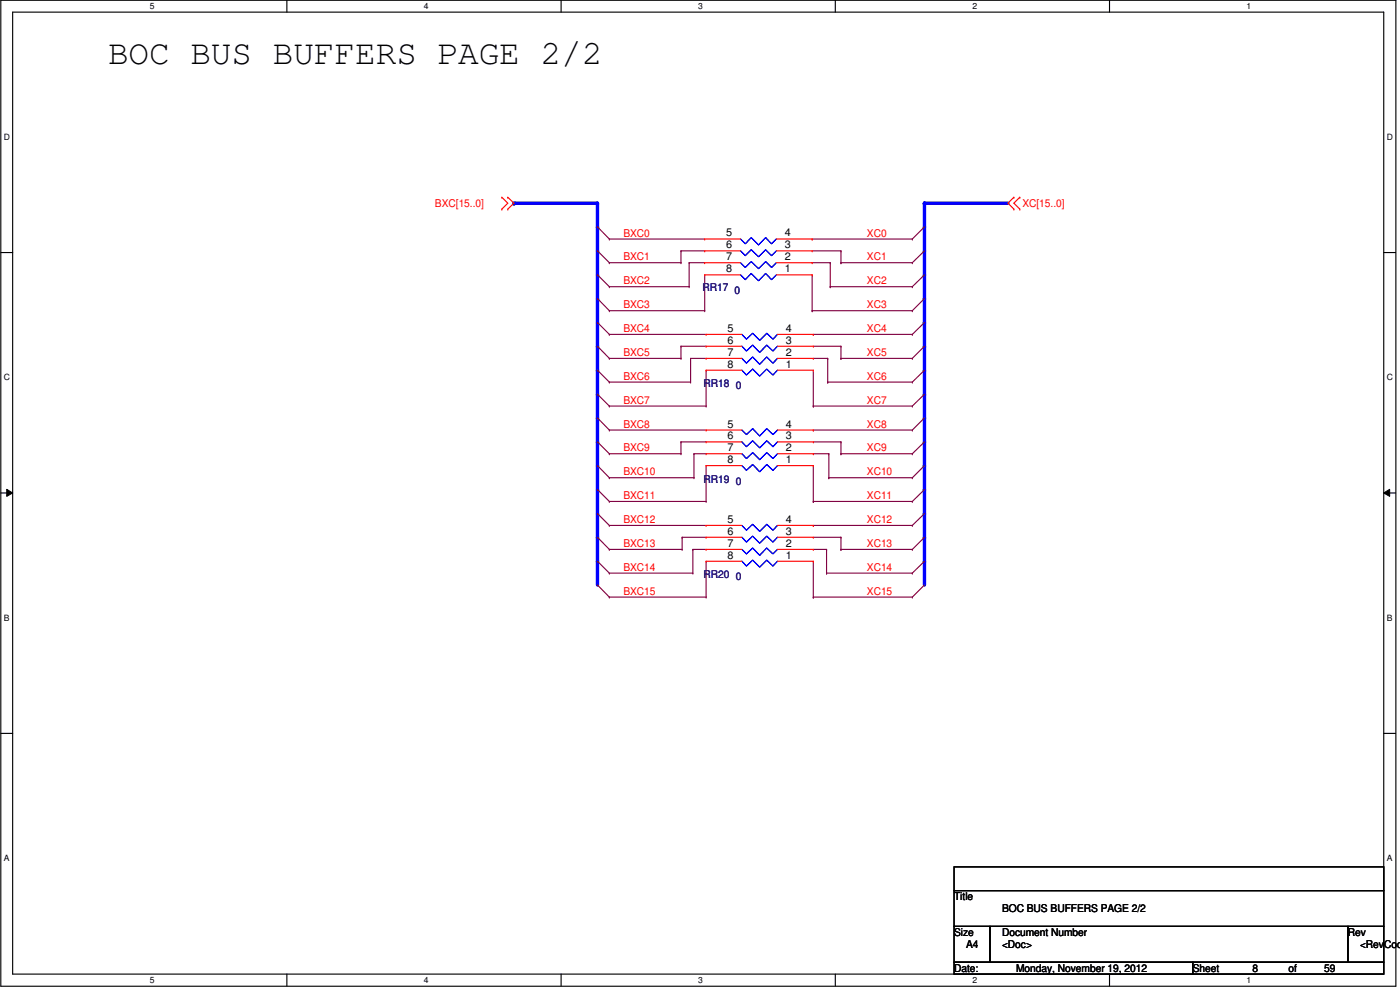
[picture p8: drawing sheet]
<svg xmlns="http://www.w3.org/2000/svg" width="420mm" height="297mm" viewBox="0 0 420 297" stroke-linecap="round" stroke-linejoin="round" font-family="sans-serif">
<path d="M.2 .1h418.7v295.8h-418.7zM3.8 3.6h411.5v288.7h-411.5z" fill="none" stroke="#000" stroke-width=".34"/>
<g fill="#fff">
<path d="M44.9 .4h1.4v2.8h-1.4z"/>
<path d="M44.9 292.6h1.4v2.8h-1.4z"/>
</g>
<path d="M86.1 .1v3.5M86.1 292.3v3.5" fill="none" stroke="#000" stroke-width=".34"/>
<g fill="#fff">
<path d="M127.2 .4h1.4v2.8h-1.4z"/>
<path d="M127.2 292.6h1.4v2.8h-1.4z"/>
</g>
<path d="M168.4 .1v3.5M168.4 292.3v3.5" fill="none" stroke="#000" stroke-width=".34"/>
<g fill="#fff">
<path d="M209.5 .4h1.4v2.8h-1.4z"/>
<path d="M209.5 292.6h1.4v2.8h-1.4z"/>
</g>
<path d="M250.7 .1v3.5M250.7 292.3v3.5" fill="none" stroke="#000" stroke-width=".34"/>
<g fill="#fff">
<path d="M291.8 .4h1.4v2.8h-1.4z"/>
<path d="M291.8 292.6h1.4v2.8h-1.4z"/>
</g>
<path d="M333 .1v3.5M333 292.3v3.5" fill="none" stroke="#000" stroke-width=".34"/>
<g fill="#fff">
<path d="M374.1 .4h1.4v2.8h-1.4z"/>
<path d="M374.1 292.6h1.4v2.8h-1.4z"/>
<path d="M1.2 39.7h1.8v2.8h-1.8z"/>
<path d="M416.2 39.7h1.8v2.8h-1.8z"/>
<path d="M1.2 111.8h1.8v2.8h-1.8z"/>
<path d="M416.2 111.8h1.8v2.8h-1.8z"/>
</g>
<path d="M.2 75.8h3.6M415.3 75.8h3.5" fill="none" stroke="#000" stroke-width=".34"/>
<g fill="#fff">
<path d="M1.2 184h1.6v2.8h-1.6z"/>
<path d="M416.2 184h1.6v2.8h-1.6z"/>
</g>
<path d="M.2 147.9h3.6M415.3 147.9h3.5" fill="none" stroke="#000" stroke-width=".34"/>
<path d="M2 146.8l1.8 1.1-1.8 1zM415.3 147.9l1.8-1.1v2.1z" fill="#000"/>
<path d="M2 146.8l1.8 1.1-1.8 1zM415.3 147.9l1.8-1.1v2.1z" fill="none" stroke="#000" stroke-width=".3"/>
<g fill="#fff">
<path d="M1.2 256.1h1.6v2.8h-1.6z"/>
<path d="M416.2 256.1h1.6v2.8h-1.6z"/>
</g>
<path d="M.2 220h3.6M415.3 220h3.5" fill="none" stroke="#000" stroke-width=".34"/>
<path d="M182.9 114.6h24.4" fill="none" stroke="#800040" stroke-width=".34"/>
<circle cx="182.9" cy="114.6" r=".17" fill="#800040"/>
<path d="M182.9 71.7h28.6" fill="none" stroke="#800040" stroke-width=".34"/>
<circle cx="182.9" cy="71.7" r=".17" fill="#800040"/>
<path d="M182.9 86h23.9" fill="none" stroke="#800040" stroke-width=".34"/>
<circle cx="182.9" cy="86" r=".17" fill="#800040"/>
<path d="M182.9 78.8h21.5" fill="none" stroke="#800040" stroke-width=".34"/>
<circle cx="182.9" cy="78.8" r=".17" fill="#800040"/>
<path d="M182.9 107.5h21.5" fill="none" stroke="#800040" stroke-width=".34"/>
<circle cx="182.9" cy="107.5" r=".17" fill="#800040"/>
<path d="M182.9 100.3h29" fill="none" stroke="#800040" stroke-width=".34"/>
<circle cx="182.9" cy="100.3" r=".17" fill="#800040"/>
<path d="M182.9 93.2h28.6" fill="none" stroke="#800040" stroke-width=".34"/>
<circle cx="182.9" cy="93.2" r=".17" fill="#800040"/>
<path d="M182.9 129h29" fill="none" stroke="#800040" stroke-width=".34"/>
<circle cx="182.9" cy="129" r=".17" fill="#800040"/>
<path d="M182.9 121.8h29" fill="none" stroke="#800040" stroke-width=".34"/>
<circle cx="182.9" cy="121.8" r=".17" fill="#800040"/>
<path d="M182.9 143.3h25.4" fill="none" stroke="#800040" stroke-width=".34"/>
<circle cx="182.9" cy="143.3" r=".17" fill="#800040"/>
<path d="M182.9 136.1h21.5" fill="none" stroke="#800040" stroke-width=".34"/>
<circle cx="182.9" cy="136.1" r=".17" fill="#800040"/>
<path d="M182.9 164.8h21.8" fill="none" stroke="#800040" stroke-width=".34"/>
<circle cx="182.9" cy="164.8" r=".17" fill="#800040"/>
<path d="M182.9 157.6h29" fill="none" stroke="#800040" stroke-width=".34"/>
<circle cx="182.9" cy="157.6" r=".17" fill="#800040"/>
<path d="M182.9 150.5h29" fill="none" stroke="#800040" stroke-width=".34"/>
<circle cx="182.9" cy="150.5" r=".17" fill="#800040"/>
<path d="M182.9 179.2h29" fill="none" stroke="#800040" stroke-width=".34"/>
<circle cx="182.9" cy="179.2" r=".17" fill="#800040"/>
<path d="M182.9 172h25" fill="none" stroke="#800040" stroke-width=".34"/>
<circle cx="182.9" cy="172" r=".17" fill="#800040"/>
<path d="M243.7 71.7h30.1" fill="none" stroke="#800040" stroke-width=".34"/>
<circle cx="243.7" cy="71.7" r=".17" fill="#800040"/>
<path d="M249.2 86h24.6" fill="none" stroke="#800040" stroke-width=".34"/>
<circle cx="249.2" cy="86" r=".17" fill="#800040"/>
<path d="M252.4 78.8h21.4" fill="none" stroke="#800040" stroke-width=".34"/>
<circle cx="252.4" cy="78.8" r=".17" fill="#800040"/>
<path d="M252.4 107.5h21.4" fill="none" stroke="#800040" stroke-width=".34"/>
<circle cx="252.4" cy="107.5" r=".17" fill="#800040"/>
<path d="M244.1 100.3h29.7" fill="none" stroke="#800040" stroke-width=".34"/>
<circle cx="244.1" cy="100.3" r=".17" fill="#800040"/>
<path d="M243.7 93.2h30.1" fill="none" stroke="#800040" stroke-width=".34"/>
<circle cx="243.7" cy="93.2" r=".17" fill="#800040"/>
<path d="M244.1 129h29.7" fill="none" stroke="#800040" stroke-width=".34"/>
<circle cx="244.1" cy="129" r=".17" fill="#800040"/>
<path d="M244.1 121.8h29.7" fill="none" stroke="#800040" stroke-width=".34"/>
<circle cx="244.1" cy="121.8" r=".17" fill="#800040"/>
<path d="M248.4 114.6h25.4" fill="none" stroke="#800040" stroke-width=".34"/>
<circle cx="248.4" cy="114.6" r=".17" fill="#800040"/>
<path d="M248.7 143.3h25.1" fill="none" stroke="#800040" stroke-width=".34"/>
<circle cx="248.7" cy="143.3" r=".17" fill="#800040"/>
<path d="M252.4 136.1h21.4" fill="none" stroke="#800040" stroke-width=".34"/>
<circle cx="252.4" cy="136.1" r=".17" fill="#800040"/>
<path d="M252.4 164.8h21.4" fill="none" stroke="#800040" stroke-width=".34"/>
<circle cx="252.4" cy="164.8" r=".17" fill="#800040"/>
<path d="M244.1 157.6h29.7" fill="none" stroke="#800040" stroke-width=".34"/>
<circle cx="244.1" cy="157.6" r=".17" fill="#800040"/>
<path d="M244.1 150.5h29.7" fill="none" stroke="#800040" stroke-width=".34"/>
<circle cx="244.1" cy="150.5" r=".17" fill="#800040"/>
<path d="M179.3 61v7.1" fill="none" stroke="#00f" stroke-width="1"/>
<circle cx="179.3" cy="61" r=".51" fill="#00f"/>
<path d="M244.1 179.2h29.7" fill="none" stroke="#800040" stroke-width=".34"/>
<circle cx="244.1" cy="179.2" r=".17" fill="#800040"/>
<path d="M248.1 172h25.7" fill="none" stroke="#800040" stroke-width=".34"/>
<circle cx="248.1" cy="172" r=".17" fill="#800040"/>
<path d="M179.3 82.5v7.1" fill="none" stroke="#00f" stroke-width="1"/>
<circle cx="179.3" cy="82.5" r=".51" fill="#00f"/>
<path d="M179.3 75.3v7.2" fill="none" stroke="#00f" stroke-width="1"/>
<circle cx="179.3" cy="75.3" r=".51" fill="#00f"/>
<path d="M179.3 68.1v7.2" fill="none" stroke="#00f" stroke-width="1"/>
<circle cx="179.3" cy="68.1" r=".51" fill="#00f"/>
<path d="M179.3 96.8v7.1" fill="none" stroke="#00f" stroke-width="1"/>
<circle cx="179.3" cy="96.8" r=".51" fill="#00f"/>
<path d="M179.3 89.6v7.2" fill="none" stroke="#00f" stroke-width="1"/>
<circle cx="179.3" cy="89.6" r=".51" fill="#00f"/>
<path d="M179.3 118.3v7.1" fill="none" stroke="#00f" stroke-width="1"/>
<circle cx="179.3" cy="118.3" r=".51" fill="#00f"/>
<path d="M179.3 111.1v7.2" fill="none" stroke="#00f" stroke-width="1"/>
<circle cx="179.3" cy="111.1" r=".51" fill="#00f"/>
<path d="M179.3 103.9v7.2" fill="none" stroke="#00f" stroke-width="1"/>
<circle cx="179.3" cy="103.9" r=".51" fill="#00f"/>
<path d="M179.3 132.6v7.1" fill="none" stroke="#00f" stroke-width="1"/>
<circle cx="179.3" cy="132.6" r=".51" fill="#00f"/>
<path d="M179.3 125.4v7.2" fill="none" stroke="#00f" stroke-width="1"/>
<circle cx="179.3" cy="125.4" r=".51" fill="#00f"/>
<path d="M179.3 154.1v7.1" fill="none" stroke="#00f" stroke-width="1"/>
<circle cx="179.3" cy="154.1" r=".51" fill="#00f"/>
<path d="M179.3 146.9v7.2" fill="none" stroke="#00f" stroke-width="1"/>
<circle cx="179.3" cy="146.9" r=".51" fill="#00f"/>
<path d="M179.3 139.7v7.2" fill="none" stroke="#00f" stroke-width="1"/>
<circle cx="179.3" cy="139.7" r=".51" fill="#00f"/>
<path d="M179.3 168.4v7.1" fill="none" stroke="#00f" stroke-width="1"/>
<circle cx="179.3" cy="168.4" r=".51" fill="#00f"/>
<path d="M179.3 161.2v7.2" fill="none" stroke="#00f" stroke-width="1"/>
<circle cx="179.3" cy="161.2" r=".51" fill="#00f"/>
<path d="M154.3 61h25" fill="none" stroke="#00f" stroke-width="1"/>
<circle cx="154.3" cy="61" r=".51" fill="#00f"/>
<path d="M277.4 61h25.1" fill="none" stroke="#00f" stroke-width="1"/>
<circle cx="277.4" cy="61" r=".51" fill="#00f"/>
<path d="M277.4 75.3v7.2" fill="none" stroke="#00f" stroke-width="1"/>
<circle cx="277.4" cy="75.3" r=".51" fill="#00f"/>
<path d="M277.4 68.1v7.2" fill="none" stroke="#00f" stroke-width="1"/>
<circle cx="277.4" cy="68.1" r=".51" fill="#00f"/>
<path d="M277.4 61v7.1" fill="none" stroke="#00f" stroke-width="1"/>
<circle cx="277.4" cy="61" r=".51" fill="#00f"/>
<path d="M277.4 96.8v7.1" fill="none" stroke="#00f" stroke-width="1"/>
<circle cx="277.4" cy="96.8" r=".51" fill="#00f"/>
<path d="M277.4 89.6v7.2" fill="none" stroke="#00f" stroke-width="1"/>
<circle cx="277.4" cy="89.6" r=".51" fill="#00f"/>
<path d="M277.4 82.5v7.1" fill="none" stroke="#00f" stroke-width="1"/>
<circle cx="277.4" cy="82.5" r=".51" fill="#00f"/>
<path d="M277.4 111.1v7.2" fill="none" stroke="#00f" stroke-width="1"/>
<circle cx="277.4" cy="111.1" r=".51" fill="#00f"/>
<path d="M277.4 103.9v7.2" fill="none" stroke="#00f" stroke-width="1"/>
<circle cx="277.4" cy="103.9" r=".51" fill="#00f"/>
<path d="M277.4 132.6v7.1" fill="none" stroke="#00f" stroke-width="1"/>
<circle cx="277.4" cy="132.6" r=".51" fill="#00f"/>
<path d="M277.4 125.4v7.2" fill="none" stroke="#00f" stroke-width="1"/>
<circle cx="277.4" cy="125.4" r=".51" fill="#00f"/>
<path d="M277.4 118.3v7.1" fill="none" stroke="#00f" stroke-width="1"/>
<circle cx="277.4" cy="118.3" r=".51" fill="#00f"/>
<path d="M277.4 146.9v7.2" fill="none" stroke="#00f" stroke-width="1"/>
<circle cx="277.4" cy="146.9" r=".51" fill="#00f"/>
<path d="M277.4 139.7v7.2" fill="none" stroke="#00f" stroke-width="1"/>
<circle cx="277.4" cy="139.7" r=".51" fill="#00f"/>
<path d="M277.4 168.4v7.1" fill="none" stroke="#00f" stroke-width="1"/>
<circle cx="277.4" cy="168.4" r=".51" fill="#00f"/>
<path d="M277.4 161.2v7.2" fill="none" stroke="#00f" stroke-width="1"/>
<circle cx="277.4" cy="161.2" r=".51" fill="#00f"/>
<path d="M277.4 154.1v7.1" fill="none" stroke="#00f" stroke-width="1"/>
<circle cx="277.4" cy="154.1" r=".51" fill="#00f"/>
<path d="M204.4 75.3h7.1" fill="none" stroke="#800040" stroke-width=".34"/>
<circle cx="204.4" cy="75.3" r=".17" fill="#800040"/>
<path d="M204.4 75.3v3.5" fill="none" stroke="#800040" stroke-width=".34"/>
<circle cx="204.4" cy="78.8" r=".17" fill="#800040"/>
<path d="M206.8 78.8h4.7" fill="none" stroke="#800040" stroke-width=".34"/>
<circle cx="206.8" cy="78.8" r=".17" fill="#800040"/>
<path d="M206.8 78.8v7.2" fill="none" stroke="#800040" stroke-width=".34"/>
<circle cx="206.8" cy="86" r=".17" fill="#800040"/>
<path d="M211.5 82.5v10.7" fill="none" stroke="#800040" stroke-width=".34"/>
<circle cx="211.5" cy="93.2" r=".17" fill="#800040"/>
<path d="M243.7 75.3h8.7" fill="none" stroke="#800040" stroke-width=".34"/>
<circle cx="252.4" cy="75.3" r=".17" fill="#800040"/>
<path d="M252.4 75.3v3.5" fill="none" stroke="#800040" stroke-width=".34"/>
<circle cx="252.4" cy="78.8" r=".17" fill="#800040"/>
<path d="M243.7 78.8h5.5" fill="none" stroke="#800040" stroke-width=".34"/>
<circle cx="249.2" cy="78.8" r=".17" fill="#800040"/>
<path d="M249.2 78.8v7.2" fill="none" stroke="#800040" stroke-width=".34"/>
<circle cx="249.2" cy="86" r=".17" fill="#800040"/>
<path d="M243.7 82.5v10.7" fill="none" stroke="#800040" stroke-width=".34"/>
<circle cx="243.7" cy="93.2" r=".17" fill="#800040"/>
<path d="M204.4 103.9h7.5" fill="none" stroke="#800040" stroke-width=".34"/>
<circle cx="204.4" cy="103.9" r=".17" fill="#800040"/>
<path d="M204.4 103.9v3.6" fill="none" stroke="#800040" stroke-width=".34"/>
<circle cx="204.4" cy="107.5" r=".17" fill="#800040"/>
<path d="M207.3 107.5h4.6" fill="none" stroke="#800040" stroke-width=".34"/>
<circle cx="207.3" cy="107.5" r=".17" fill="#800040"/>
<path d="M207.3 107.5v7.1" fill="none" stroke="#800040" stroke-width=".34"/>
<circle cx="207.3" cy="114.6" r=".17" fill="#800040"/>
<path d="M211.9 111.1v10.7" fill="none" stroke="#800040" stroke-width=".34"/>
<circle cx="211.9" cy="121.8" r=".17" fill="#800040"/>
<path d="M244.1 103.9h8.3" fill="none" stroke="#800040" stroke-width=".34"/>
<circle cx="252.4" cy="103.9" r=".17" fill="#800040"/>
<path d="M252.4 103.9v3.6" fill="none" stroke="#800040" stroke-width=".34"/>
<circle cx="252.4" cy="107.5" r=".17" fill="#800040"/>
<path d="M244.1 107.5h4.3" fill="none" stroke="#800040" stroke-width=".34"/>
<circle cx="248.4" cy="107.5" r=".17" fill="#800040"/>
<path d="M248.4 107.5v7.1" fill="none" stroke="#800040" stroke-width=".34"/>
<circle cx="248.4" cy="114.6" r=".17" fill="#800040"/>
<path d="M244.1 111.1v10.7" fill="none" stroke="#800040" stroke-width=".34"/>
<circle cx="244.1" cy="121.8" r=".17" fill="#800040"/>
<path d="M204.4 132.6h7.5" fill="none" stroke="#800040" stroke-width=".34"/>
<circle cx="204.4" cy="132.6" r=".17" fill="#800040"/>
<path d="M204.4 132.6v3.5" fill="none" stroke="#800040" stroke-width=".34"/>
<circle cx="204.4" cy="136.1" r=".17" fill="#800040"/>
<path d="M244.1 132.6h8.3" fill="none" stroke="#800040" stroke-width=".34"/>
<circle cx="252.4" cy="132.6" r=".17" fill="#800040"/>
<path d="M252.4 132.6v3.5" fill="none" stroke="#800040" stroke-width=".34"/>
<circle cx="252.4" cy="136.1" r=".17" fill="#800040"/>
<path d="M208.3 136.1h3.6" fill="none" stroke="#800040" stroke-width=".34"/>
<circle cx="208.3" cy="136.1" r=".17" fill="#800040"/>
<path d="M208.3 136.1v7.2" fill="none" stroke="#800040" stroke-width=".34"/>
<circle cx="208.3" cy="143.3" r=".17" fill="#800040"/>
<path d="M244.1 136.1h4.6" fill="none" stroke="#800040" stroke-width=".34"/>
<circle cx="248.7" cy="136.1" r=".17" fill="#800040"/>
<path d="M248.7 136.1v7.2" fill="none" stroke="#800040" stroke-width=".34"/>
<circle cx="248.7" cy="143.3" r=".17" fill="#800040"/>
<path d="M211.9 139.7v10.8" fill="none" stroke="#800040" stroke-width=".34"/>
<circle cx="211.9" cy="150.5" r=".17" fill="#800040"/>
<path d="M244.1 139.7v10.8" fill="none" stroke="#800040" stroke-width=".34"/>
<circle cx="244.1" cy="150.5" r=".17" fill="#800040"/>
<path d="M244.1 161.2h8.3" fill="none" stroke="#800040" stroke-width=".34"/>
<circle cx="252.4" cy="161.2" r=".17" fill="#800040"/>
<path d="M252.4 161.2v3.6" fill="none" stroke="#800040" stroke-width=".34"/>
<circle cx="252.4" cy="164.8" r=".17" fill="#800040"/>
<path d="M204.7 161.2h7.2" fill="none" stroke="#800040" stroke-width=".34"/>
<circle cx="204.7" cy="161.2" r=".17" fill="#800040"/>
<path d="M204.7 161.2v3.6" fill="none" stroke="#800040" stroke-width=".34"/>
<circle cx="204.7" cy="164.8" r=".17" fill="#800040"/>
<path d="M207.9 164.8h4" fill="none" stroke="#800040" stroke-width=".34"/>
<circle cx="207.9" cy="164.8" r=".17" fill="#800040"/>
<path d="M207.9 164.8v7.2" fill="none" stroke="#800040" stroke-width=".34"/>
<circle cx="207.9" cy="172" r=".17" fill="#800040"/>
<path d="M244.1 164.8h4" fill="none" stroke="#800040" stroke-width=".34"/>
<circle cx="248.1" cy="164.8" r=".17" fill="#800040"/>
<path d="M248.1 164.8v7.2" fill="none" stroke="#800040" stroke-width=".34"/>
<circle cx="248.1" cy="172" r=".17" fill="#800040"/>
<path d="M211.9 168.4v10.8" fill="none" stroke="#800040" stroke-width=".34"/>
<circle cx="211.9" cy="179.2" r=".17" fill="#800040"/>
<path d="M244.1 168.4v10.8" fill="none" stroke="#800040" stroke-width=".34"/>
<circle cx="244.1" cy="179.2" r=".17" fill="#800040"/>
<path d="M304.3 59.2l-1.8 1.8" fill="none" stroke="#f00" stroke-width=".34"/>
<circle cx="304.3" cy="59.2" r=".17" fill="#f00"/>
<path d="M302.5 61l1.8 1.7" fill="none" stroke="#f00" stroke-width=".34"/>
<circle cx="304.3" cy="62.7" r=".17" fill="#f00"/>
<path d="M304.3 61l1.8 1.7" fill="none" stroke="#f00" stroke-width=".34"/>
<circle cx="306.1" cy="62.7" r=".17" fill="#f00"/>
<path d="M306.1 59.2l-1.8 1.8" fill="none" stroke="#f00" stroke-width=".34"/>
<circle cx="306.1" cy="59.2" r=".17" fill="#f00"/>
<path d="M152.4 59.2l1.9 1.8" fill="none" stroke="#f00" stroke-width=".34"/>
<circle cx="152.4" cy="59.2" r=".17" fill="#f00"/>
<path d="M154.3 61l-1.9 1.7" fill="none" stroke="#f00" stroke-width=".34"/>
<circle cx="152.4" cy="62.7" r=".17" fill="#f00"/>
<path d="M152.4 61l-1.8 1.7" fill="none" stroke="#f00" stroke-width=".34"/>
<circle cx="150.6" cy="62.7" r=".17" fill="#f00"/>
<path d="M150.6 59.2l1.8 1.8" fill="none" stroke="#f00" stroke-width=".34"/>
<circle cx="150.6" cy="59.2" r=".17" fill="#f00"/>
<path d="M179.3 96.8l3.6 3.5" fill="none" stroke="#800040" stroke-width=".34"/>
<circle cx="179.3" cy="96.8" r=".17" fill="#800040"/>
<path d="M179.3 89.6l3.6 3.6" fill="none" stroke="#800040" stroke-width=".34"/>
<circle cx="179.3" cy="89.6" r=".17" fill="#800040"/>
<path d="M179.3 82.5l3.6 3.5" fill="none" stroke="#800040" stroke-width=".34"/>
<circle cx="179.3" cy="82.5" r=".17" fill="#800040"/>
<path d="M179.3 75.3l3.6 3.5" fill="none" stroke="#800040" stroke-width=".34"/>
<circle cx="179.3" cy="75.3" r=".17" fill="#800040"/>
<path d="M179.3 68.1l3.6 3.6" fill="none" stroke="#800040" stroke-width=".34"/>
<circle cx="179.3" cy="68.1" r=".17" fill="#800040"/>
<path d="M179.3 154.1l3.6 3.5" fill="none" stroke="#800040" stroke-width=".34"/>
<circle cx="179.3" cy="154.1" r=".17" fill="#800040"/>
<path d="M179.3 146.9l3.6 3.6" fill="none" stroke="#800040" stroke-width=".34"/>
<circle cx="179.3" cy="146.9" r=".17" fill="#800040"/>
<path d="M179.3 139.7l3.6 3.6" fill="none" stroke="#800040" stroke-width=".34"/>
<circle cx="179.3" cy="139.7" r=".17" fill="#800040"/>
<path d="M179.3 132.6l3.6 3.5" fill="none" stroke="#800040" stroke-width=".34"/>
<circle cx="179.3" cy="132.6" r=".17" fill="#800040"/>
<path d="M179.3 125.4l3.6 3.6" fill="none" stroke="#800040" stroke-width=".34"/>
<circle cx="179.3" cy="125.4" r=".17" fill="#800040"/>
<path d="M179.3 118.3l3.6 3.5" fill="none" stroke="#800040" stroke-width=".34"/>
<circle cx="179.3" cy="118.3" r=".17" fill="#800040"/>
<path d="M179.3 111.1l3.6 3.5" fill="none" stroke="#800040" stroke-width=".34"/>
<circle cx="179.3" cy="111.1" r=".17" fill="#800040"/>
<path d="M179.3 103.9l3.6 3.6" fill="none" stroke="#800040" stroke-width=".34"/>
<circle cx="179.3" cy="103.9" r=".17" fill="#800040"/>
<path d="M179.3 175.5l3.6 3.7" fill="none" stroke="#800040" stroke-width=".34"/>
<circle cx="179.3" cy="175.5" r=".17" fill="#800040"/>
<path d="M179.3 168.4l3.6 3.6" fill="none" stroke="#800040" stroke-width=".34"/>
<circle cx="179.3" cy="168.4" r=".17" fill="#800040"/>
<path d="M179.3 161.2l3.6 3.6" fill="none" stroke="#800040" stroke-width=".34"/>
<circle cx="179.3" cy="161.2" r=".17" fill="#800040"/>
<path d="M277.4 75.3l-3.6 3.5" fill="none" stroke="#800040" stroke-width=".34"/>
<circle cx="273.8" cy="78.8" r=".17" fill="#800040"/>
<path d="M277.4 68.1l-3.6 3.6" fill="none" stroke="#800040" stroke-width=".34"/>
<circle cx="273.8" cy="71.7" r=".17" fill="#800040"/>
<path d="M277.4 132.6l-3.6 3.5" fill="none" stroke="#800040" stroke-width=".34"/>
<circle cx="273.8" cy="136.1" r=".17" fill="#800040"/>
<path d="M277.4 125.4l-3.6 3.6" fill="none" stroke="#800040" stroke-width=".34"/>
<circle cx="273.8" cy="129" r=".17" fill="#800040"/>
<path d="M277.4 118.3l-3.6 3.5" fill="none" stroke="#800040" stroke-width=".34"/>
<circle cx="273.8" cy="121.8" r=".17" fill="#800040"/>
<path d="M277.4 111.1l-3.6 3.5" fill="none" stroke="#800040" stroke-width=".34"/>
<circle cx="273.8" cy="114.6" r=".17" fill="#800040"/>
<path d="M277.4 103.9l-3.6 3.6" fill="none" stroke="#800040" stroke-width=".34"/>
<circle cx="273.8" cy="107.5" r=".17" fill="#800040"/>
<path d="M277.4 96.8l-3.6 3.5" fill="none" stroke="#800040" stroke-width=".34"/>
<circle cx="273.8" cy="100.3" r=".17" fill="#800040"/>
<path d="M277.4 89.6l-3.6 3.6" fill="none" stroke="#800040" stroke-width=".34"/>
<circle cx="273.8" cy="93.2" r=".17" fill="#800040"/>
<path d="M277.4 82.5l-3.6 3.5" fill="none" stroke="#800040" stroke-width=".34"/>
<circle cx="273.8" cy="86" r=".17" fill="#800040"/>
<path d="M277.4 175.5l-3.6 3.7" fill="none" stroke="#800040" stroke-width=".34"/>
<circle cx="273.8" cy="179.2" r=".17" fill="#800040"/>
<path d="M277.4 168.4l-3.6 3.6" fill="none" stroke="#800040" stroke-width=".34"/>
<circle cx="273.8" cy="172" r=".17" fill="#800040"/>
<path d="M277.4 161.2l-3.6 3.6" fill="none" stroke="#800040" stroke-width=".34"/>
<circle cx="273.8" cy="164.8" r=".17" fill="#800040"/>
<path d="M277.4 154.1l-3.6 3.5" fill="none" stroke="#800040" stroke-width=".34"/>
<circle cx="273.8" cy="157.6" r=".17" fill="#800040"/>
<path d="M277.4 146.9l-3.6 3.6" fill="none" stroke="#800040" stroke-width=".34"/>
<circle cx="273.8" cy="150.5" r=".17" fill="#800040"/>
<path d="M277.4 139.7l-3.6 3.6" fill="none" stroke="#800040" stroke-width=".34"/>
<circle cx="273.8" cy="143.3" r=".17" fill="#800040"/>
<path d="M286.3 260.1h129v7.1h-129zM286.3 267.2h129v10.8h-129zM286.3 278h10.8v10.7h-10.8zM297.1 278h107.4v10.7h-107.4zM404.5 278h10.8v10.7h-10.8zM286.3 288.7h71.7v3.6h-71.7zM358 288.7h57.3v3.6h-57.3z" fill="none" stroke="#000" stroke-width=".34"/>
<path d="M222.2 78.8l1.5 1.5 1.8-1.8 2.2 2.1 2.1-2.1 1.8 1.8 1.4-1.5M222.2 75.3l1.5 1.4 1.8-1.8 2.2 2.1 2.1-2.1 1.8 1.8 1.4-1.4M222.2 71.7l1.5 1.5 1.8-1.9 2.2 2.2 2.1-2.2 1.8 1.9 1.4-1.5M222.2 82.5l1.5 1.4 1.8-1.9 2.2 2.2 2.1-2.2 1.8 1.9 1.4-1.4" fill="none" stroke="#00f" stroke-width=".34"/>
<path d="M233 82.5h10.7" fill="none" stroke="#f00" stroke-width=".34"/>
<circle cx="243.7" cy="82.5" r=".17" fill="#f00"/>
<path d="M233 78.8h10.7" fill="none" stroke="#f00" stroke-width=".34"/>
<circle cx="243.7" cy="78.8" r=".17" fill="#f00"/>
<path d="M233 75.3h10.7" fill="none" stroke="#f00" stroke-width=".34"/>
<circle cx="243.7" cy="75.3" r=".17" fill="#f00"/>
<path d="M233 71.7h10.7" fill="none" stroke="#f00" stroke-width=".34"/>
<circle cx="243.7" cy="71.7" r=".17" fill="#f00"/>
<path d="M211.5 82.5h10.7" fill="none" stroke="#f00" stroke-width=".34"/>
<circle cx="211.5" cy="82.5" r=".17" fill="#f00"/>
<path d="M211.5 78.8h10.7" fill="none" stroke="#f00" stroke-width=".34"/>
<circle cx="211.5" cy="78.8" r=".17" fill="#f00"/>
<path d="M211.5 75.3h10.7" fill="none" stroke="#f00" stroke-width=".34"/>
<circle cx="211.5" cy="75.3" r=".17" fill="#f00"/>
<path d="M211.5 71.7h10.7" fill="none" stroke="#f00" stroke-width=".34"/>
<circle cx="211.5" cy="71.7" r=".17" fill="#f00"/>
<path d="M222.7 157.6l1.3 1.5 1.9-1.8 2.1 2.1 2.1-2.1 1.9 1.8 1.3-1.5M222.7 168.4l1.3 1.4 1.9-1.7 2.1 2.1 2.1-2.1 1.9 1.7 1.3-1.4M222.7 164.8l1.3 1.4 1.9-1.8 2.1 2.2 2.1-2.2 1.9 1.8 1.3-1.4M222.7 161.2l1.3 1.4 1.9-1.7 2.1 2.1 2.1-2.1 1.9 1.7 1.3-1.4" fill="none" stroke="#00f" stroke-width=".34"/>
<path d="M233.3 168.4h10.8" fill="none" stroke="#f00" stroke-width=".34"/>
<circle cx="244.1" cy="168.4" r=".17" fill="#f00"/>
<path d="M233.3 164.8h10.8" fill="none" stroke="#f00" stroke-width=".34"/>
<circle cx="244.1" cy="164.8" r=".17" fill="#f00"/>
<path d="M233.3 161.2h10.8" fill="none" stroke="#f00" stroke-width=".34"/>
<circle cx="244.1" cy="161.2" r=".17" fill="#f00"/>
<path d="M233.3 157.6h10.8" fill="none" stroke="#f00" stroke-width=".34"/>
<circle cx="244.1" cy="157.6" r=".17" fill="#f00"/>
<path d="M211.9 168.4h10.8" fill="none" stroke="#f00" stroke-width=".34"/>
<circle cx="211.9" cy="168.4" r=".17" fill="#f00"/>
<path d="M211.9 164.8h10.8" fill="none" stroke="#f00" stroke-width=".34"/>
<circle cx="211.9" cy="164.8" r=".17" fill="#f00"/>
<path d="M211.9 161.2h10.8" fill="none" stroke="#f00" stroke-width=".34"/>
<circle cx="211.9" cy="161.2" r=".17" fill="#f00"/>
<path d="M211.9 157.6h10.8" fill="none" stroke="#f00" stroke-width=".34"/>
<circle cx="211.9" cy="157.6" r=".17" fill="#f00"/>
<path d="M222.7 111.1l1.3 1.4 1.9-1.8 2.1 2.2 2.1-2.2 1.9 1.8 1.3-1.4M222.7 107.5l1.3 1.5 1.9-1.9 2.1 2.2 2.1-2.2 1.9 1.9 1.3-1.5M222.7 103.9l1.3 1.4 1.9-1.8 2.1 2.2 2.1-2.2 1.9 1.8 1.3-1.4M222.7 100.3l1.3 1.5 1.9-1.8 2.1 2.1 2.1-2.1 1.9 1.8 1.3-1.5" fill="none" stroke="#00f" stroke-width=".34"/>
<path d="M233.3 111.1h10.8" fill="none" stroke="#f00" stroke-width=".34"/>
<circle cx="244.1" cy="111.1" r=".17" fill="#f00"/>
<path d="M233.3 107.5h10.8" fill="none" stroke="#f00" stroke-width=".34"/>
<circle cx="244.1" cy="107.5" r=".17" fill="#f00"/>
<path d="M233.3 103.9h10.8" fill="none" stroke="#f00" stroke-width=".34"/>
<circle cx="244.1" cy="103.9" r=".17" fill="#f00"/>
<path d="M233.3 100.3h10.8" fill="none" stroke="#f00" stroke-width=".34"/>
<circle cx="244.1" cy="100.3" r=".17" fill="#f00"/>
<path d="M211.9 111.1h10.8" fill="none" stroke="#f00" stroke-width=".34"/>
<circle cx="211.9" cy="111.1" r=".17" fill="#f00"/>
<path d="M211.9 107.5h10.8" fill="none" stroke="#f00" stroke-width=".34"/>
<circle cx="211.9" cy="107.5" r=".17" fill="#f00"/>
<path d="M211.9 103.9h10.8" fill="none" stroke="#f00" stroke-width=".34"/>
<circle cx="211.9" cy="103.9" r=".17" fill="#f00"/>
<path d="M211.9 100.3h10.8" fill="none" stroke="#f00" stroke-width=".34"/>
<circle cx="211.9" cy="100.3" r=".17" fill="#f00"/>
<path d="M222.7 139.7l1.3 1.4 1.9-1.7 2.1 2.2 2.1-2.2 1.9 1.7 1.3-1.4M222.7 136.1l1.3 1.5 1.9-1.8 2.1 2.1 2.1-2.1 1.9 1.8 1.3-1.5M222.7 132.6l1.3 1.4 1.9-1.8 2.1 2.2 2.1-2.2 1.9 1.8 1.3-1.4M222.7 129l1.3 1.4 1.9-1.8 2.1 2.2 2.1-2.2 1.9 1.8 1.3-1.4" fill="none" stroke="#00f" stroke-width=".34"/>
<path d="M233.3 139.7h10.8" fill="none" stroke="#f00" stroke-width=".34"/>
<circle cx="244.1" cy="139.7" r=".17" fill="#f00"/>
<path d="M233.3 136.1h10.8" fill="none" stroke="#f00" stroke-width=".34"/>
<circle cx="244.1" cy="136.1" r=".17" fill="#f00"/>
<path d="M233.3 132.6h10.8" fill="none" stroke="#f00" stroke-width=".34"/>
<circle cx="244.1" cy="132.6" r=".17" fill="#f00"/>
<path d="M233.3 129h10.8" fill="none" stroke="#f00" stroke-width=".34"/>
<circle cx="244.1" cy="129" r=".17" fill="#f00"/>
<path d="M211.9 139.7h10.8" fill="none" stroke="#f00" stroke-width=".34"/>
<circle cx="211.9" cy="139.7" r=".17" fill="#f00"/>
<path d="M211.9 136.1h10.8" fill="none" stroke="#f00" stroke-width=".34"/>
<circle cx="211.9" cy="136.1" r=".17" fill="#f00"/>
<path d="M211.9 132.6h10.8" fill="none" stroke="#f00" stroke-width=".34"/>
<circle cx="211.9" cy="132.6" r=".17" fill="#f00"/>
<path d="M211.9 129h10.8" fill="none" stroke="#f00" stroke-width=".34"/>
<circle cx="211.9" cy="129" r=".17" fill="#f00"/>
<text font-size="10.3" x="32.4" y="19.1">BOC BUS BUFFERS PAGE 2/2</text>
<g font-size="3.2" fill="#f00">
<text x="130.5" y="62.1">BXC[15..0]</text>
<text x="306.8" y="62.1">XC[15..0]</text>
<text x="187.1" y="71">BXC0</text>
<text x="260.2" y="71">XC0</text>
<text x="187.1" y="78.1">BXC1</text>
<text x="260.2" y="78.1">XC1</text>
<text x="187.1" y="85.3">BXC2</text>
<text x="260.2" y="85.3">XC2</text>
<text x="187.1" y="92.5">BXC3</text>
<text x="260.2" y="92.5">XC3</text>
<text x="187.1" y="99.7">BXC4</text>
<text x="260.2" y="99.7">XC4</text>
<text x="187.1" y="106.8">BXC5</text>
<text x="260.2" y="106.8">XC5</text>
<text x="187.1" y="114">BXC6</text>
<text x="260.2" y="114">XC6</text>
<text x="187.1" y="121.2">BXC7</text>
<text x="260.2" y="121.2">XC7</text>
<text x="187.1" y="128.4">BXC8</text>
<text x="260.2" y="128.4">XC8</text>
<text x="187.1" y="135.5">BXC9</text>
<text x="260.2" y="135.5">XC9</text>
<text x="187.1" y="142.7">BXC10</text>
<text x="260.2" y="142.7">XC10</text>
<text x="187.1" y="149.8">BXC11</text>
<text x="260.2" y="149.8">XC11</text>
<text x="187.1" y="157">BXC12</text>
<text x="260.2" y="157">XC12</text>
<text x="187.1" y="164.2">BXC13</text>
<text x="260.2" y="164.2">XC13</text>
<text x="187.1" y="171.3">BXC14</text>
<text x="260.2" y="171.3">XC14</text>
<text x="187.1" y="178.5">BXC15</text>
<text x="260.2" y="178.5">XC15</text>
</g>
<g font-size="3.2">
<text x="217.9" y="71">5</text>
<text x="235.5" y="71">4</text>
<text x="217.9" y="74.5">6</text>
<text x="235.5" y="74.5">3</text>
<text x="217.9" y="81.7">8</text>
<text x="217.9" y="78.1">7</text>
<text x="235.5" y="81.7">1</text>
<text x="235.5" y="78.1">2</text>
<text x="218.3" y="99.6">5</text>
<text x="235.9" y="99.6">4</text>
<text x="218.3" y="106.8">7</text>
<text x="218.3" y="103.1">6</text>
<text x="235.9" y="106.8">2</text>
<text x="235.9" y="103.1">3</text>
<text x="218.3" y="110.3">8</text>
<text x="235.9" y="110.3">1</text>
<text x="218.3" y="131.8">6</text>
<text x="218.3" y="128.3">5</text>
<text x="235.9" y="131.8">3</text>
<text x="235.9" y="128.3">4</text>
<text x="218.3" y="135.4">7</text>
<text x="235.9" y="135.4">2</text>
<text x="218.3" y="138.9">8</text>
<text x="235.9" y="138.9">1</text>
<text x="218.3" y="160.4">6</text>
<text x="218.3" y="156.9">5</text>
<text x="235.9" y="160.4">3</text>
<text x="235.9" y="156.9">4</text>
<text x="218.3" y="167.6">8</text>
<text x="218.3" y="164.1">7</text>
<text x="235.9" y="167.6">1</text>
<text x="235.9" y="164.1">2</text>
<text x="286.3" y="270.1">Title</text>
<text x="300.7" y="273.7">BOC BUS BUFFERS PAGE 2/2</text>
<text x="286.3" y="280.8">Size</text>
<text x="300.7" y="280.8">Document Number</text>
<text x="404.5" y="280.8">Rev</text>
<text x="290" y="284.4">A4</text>
<text x="300.7" y="284.4">&lt;Doc&gt;</text>
<text x="408.2" y="284.4">&lt;RevCode</text>
<text x="286.3" y="291.6">Date:</text>
<text x="305" y="291.6">Monday, November 19, 2012</text>
<text x="358" y="291.6">Sheet</text>
<text x="375.9" y="291.6">8</text>
<text x="386.7" y="291.6">of</text>
<text x="397.4" y="291.6">59</text>
</g>
<g font-size="3.2" fill="#000080">
<text x="210.8" y="87.5">RR17</text>
<text x="220.5" y="88.1">0</text>
<text x="211.1" y="116.1">RR18</text>
<text x="220.8" y="116.8">0</text>
<text x="211.1" y="144.8">RR19</text>
<text x="220.8" y="145.5">0</text>
<text x="211.1" y="173.4">RR20</text>
<text x="220.8" y="174.2">0</text>
</g>
<g font-size="2.6">
<text x="44.9" y="2.7">5</text>
<text x="127.2" y="2.7">4</text>
<text x="209.5" y="2.7">3</text>
<text x="291.8" y="2.7">2</text>
<text x="374.1" y="2.7">1</text>
<text x="1.2" y="42">D</text>
<text x="416.2" y="42">D</text>
<text x="1.2" y="114.1">C</text>
<text x="416.2" y="114.1">C</text>
<text x="1.2" y="186.3">B</text>
<text x="416.2" y="186.3">B</text>
<text x="1.2" y="258.4">A</text>
<text x="416.2" y="258.4">A</text>
<text x="44.9" y="294.9">5</text>
<text x="127.2" y="294.9">4</text>
<text x="209.5" y="294.9">3</text>
<text x="291.8" y="294.9">2</text>
<text x="374.1" y="294.9">1</text>
</g>
</svg>
